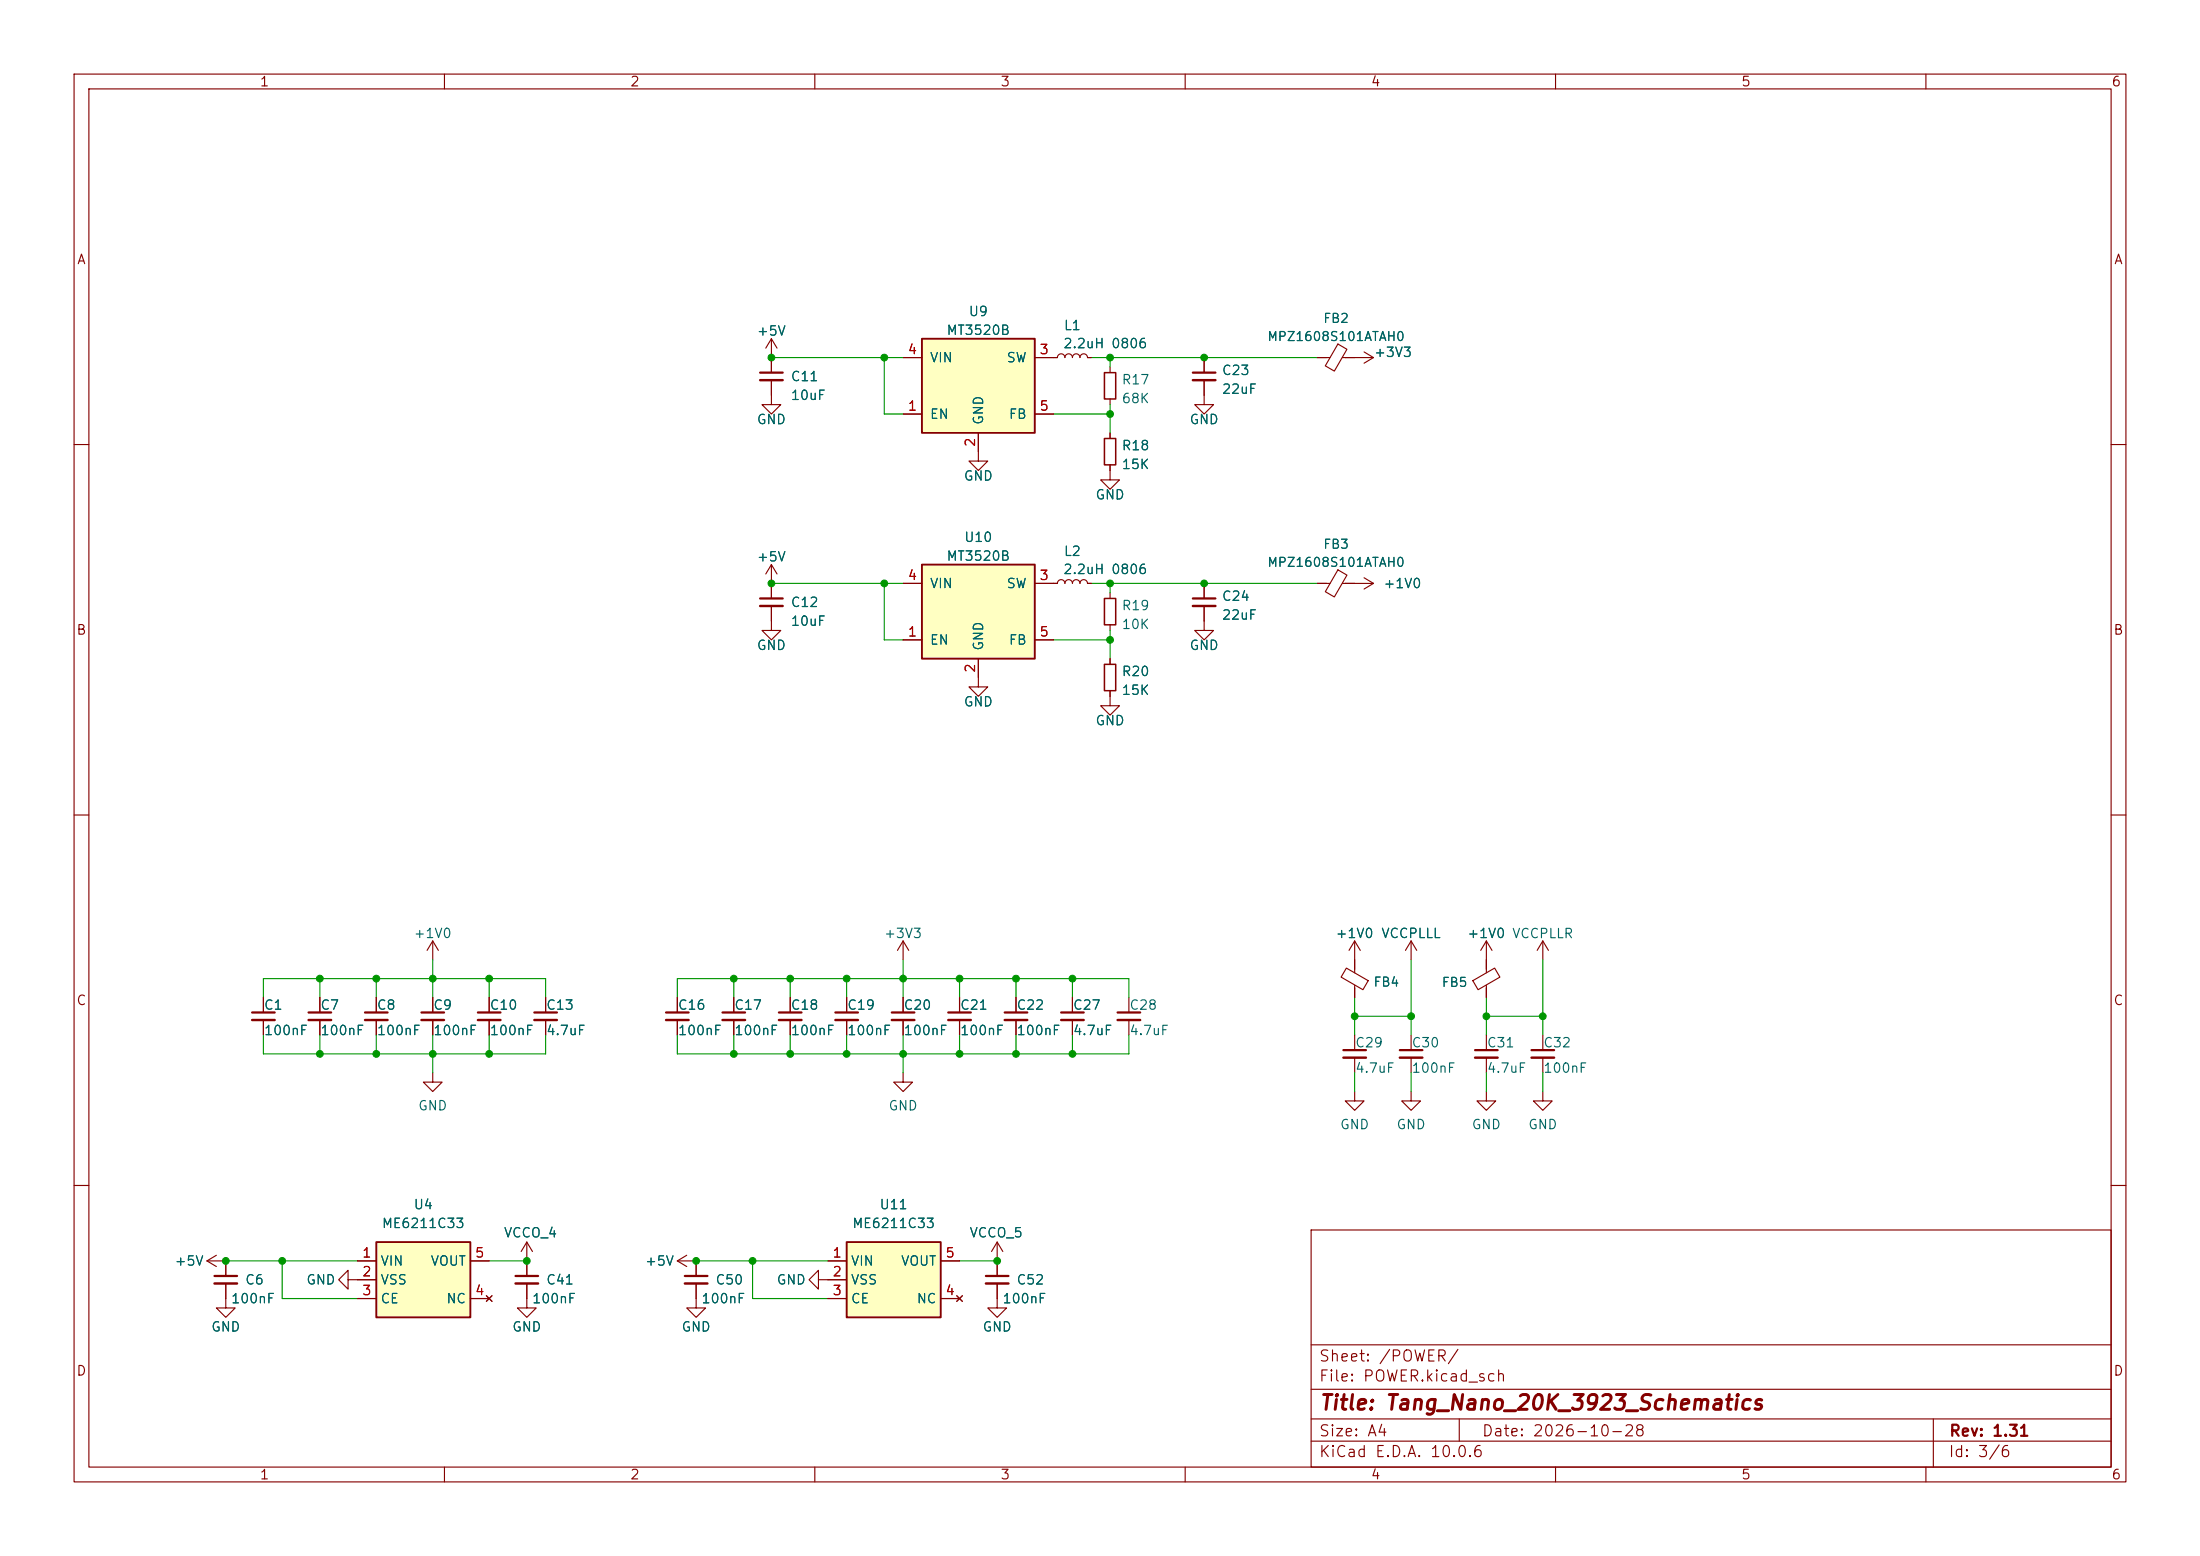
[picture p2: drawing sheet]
<svg xmlns="http://www.w3.org/2000/svg" width="297mm" height="210mm" viewBox="0 0 297 210" stroke-linecap="round" stroke-linejoin="round" font-family="sans-serif">
<g fill="none" stroke="#840000" stroke-width=".15">
<path d="M10 10h277v190h-277zM12 12h273v186h-273zM60 10v2M110 10v2M160 10v2M210 10v2M260 10v2M10 60h2M285 60h2M10 110h2M285 110h2M121.9 127l-.7 1.3"/>
<path d="M121.9 127l.8 1.3M121.9 127v2.5M10 160h2M177 166h108v32h-108zM285 160h2M60 198v2M110 198v2M160 198v2M177 194.5h108M177 191.5h108M177 187.5h108M177 181.5h108"/>
<path d="M197 191.5v3M210 198v2M260 198v2M261 191.5v6.5"/>
</g>
<path d="M114.3 167.6h12.7v10.2h-12.7z" fill="#ffffc2"/>
<path d="M114.3 167.6h12.7v10.2h-12.7z" fill="none" stroke="#840000" stroke-width=".25"/>
<g fill="none" stroke="#840000" stroke-width=".15">
<path d="M162.6 48.3v2M162.6 51.3v2M35.6 134.6v2.1M35.6 137.7v2M43.2 134.6v2.1M43.2 137.7v2M50.8 134.6v2.1M50.8 137.7v2M99.1 134.6v2.1M99.1 137.7v2M106.7 134.6v2.1M106.7 137.7v2"/>
<path d="M114.3 134.6v2.1M114.3 137.7v2M121.9 134.6v2.1M121.9 137.7v2M129.5 134.6v2.1M129.5 137.7v2M137.2 134.6v2.1M137.2 137.7v2M144.8 134.6v2.1M144.8 137.7v2M152.4 134.6v2.1M152.4 137.7v2"/>
<path d="M181.8 130.7l2.9 1.7-.7 1.2-2.9-1.7zM182.9 127v4.3M182.9 133v1.6M182.9 139.7v2M182.9 127l-.8 1.3M182.9 127l.7 1.3M190.5 127l-.8 1.3M190.5 127l.8 1.3M190.5 127v2.5M190.5 139.7v2M198.8 132.4l3-1.7 .7 1.2-3 1.7zM200.7 127v4.3"/>
<path d="M200.7 133v1.6M200.7 139.7v2M200.7 127l-.8 1.3M200.7 127l.7 1.3M208.3 127v2.5M208.3 139.7v2M208.3 127l-.8 1.3M208.3 127l.7 1.3M58.4 144.8v1.3h1.3l-1.3 1.2-1.3-1.2h1.3M121.9 144.8v1.3h1.3l-1.3 1.2-1.3-1.2h1.3M182.9 147.3v1.3h1.2l-1.2 1.3-1.3-1.3h1.3M182.9 142.7v2.1"/>
<path d="M190.5 147.3v1.3h1.3l-1.3 1.3-1.3-1.3h1.3M190.5 142.7v2.1M200.7 147.3v1.3h1.2l-1.2 1.3-1.3-1.3h1.3M200.7 142.7v2.1M208.3 147.3v1.3h1.2l-1.2 1.3-1.3-1.3h1.3M208.3 142.7v2.1M27.9 170.2h2.6v2M27.9 170.2l1.3 .7M29.2 169.4l-1.3 .8M30.5 173.2v3.3h1.2l-1.2 1.3-1.3-1.3h1.3M47 172.7v-1.2l-1.3 1.2 1.3 1.3v-1.3h1.3M71.1 173.2v3.3h1.3l-1.3 1.3-1.3-1.3h1.3"/>
<path d="M71.1 167.6l-.7 1.3M71.1 167.6l.8 1.3M71.1 167.6v4.6M94 173.2v3.3h1.2l-1.2 1.3-1.3-1.3h1.3M94 170.2v2M110.5 172.7v-1.2l-1.3 1.2 1.3 1.3v-1.3h3.8M111.8 170.2h2.5M111.8 175.3h2.5M127 170.2h2.5M127 175.3h2.5M129.2 174.9l.7 .7M129.9 174.9l-.7 .7"/>
<path d="M134.6 173.2v3.3h1.3l-1.3 1.3-1.3-1.3h1.3M134.6 167.6v4.6M134.6 167.6l-.7 1.3M134.6 167.6l.8 1.3"/>
</g>
<g fill="none" stroke="#840000" stroke-width=".3">
<path d="M161 50.3h3.1M34 136.7h3.1M41.7 136.7h3M49.3 136.7h3M97.5 136.7h3.1M105.2 136.7h3M112.8 136.7h3M120.4 136.7h3M128 136.7h3.1M135.6 136.7h3.1M143.3 136.7h3M150.9 136.7h3"/>
<path d="M181.4 141.7h3M189 141.7h3M199.1 141.7h3.1M206.8 141.7h3M29 172.2h3M69.6 172.2h3M92.5 172.2h3M133.1 172.2h3"/>
</g>
<g fill="none" stroke="#840000" stroke-width=".33">
<path d="M161 51.3h3.1M34 137.7h3.1M41.7 137.7h3M49.3 137.7h3M97.5 137.7h3.1M105.2 137.7h3M112.8 137.7h3M120.4 137.7h3M128 137.7h3.1M135.6 137.7h3.1M143.3 137.7h3M150.9 137.7h3"/>
<path d="M181.4 142.7h3M189 142.7h3M199.1 142.7h3.1M206.8 142.7h3M29 173.2h3M69.6 173.2h3M92.5 173.2h3M133.1 173.2h3"/>
</g>
<path d="M124.5 76.2h15.2v12.7h-15.2z" fill="#ffffc2"/>
<path d="M124.5 76.2h15.2v12.7h-15.2z" fill="none" stroke="#840000" stroke-width=".25"/>
<g fill="none" stroke="#840000" stroke-width=".15">
<path d="M149.9 49.5v.8M149.9 53.8v.8M149.9 58.4v.8M162.6 53.3v1.3h1.2l-1.2 1.3-1.3-1.3h1.3M177.8 48.3h1.8M180.6 46.4l1.2 .7-1.7 3-1.2-.7zM181.2 48.3h4.2M184.1 47.5l1.3 .8M185.4 48.3l-1.3 .7M104.1 76.2v4.6M104.1 76.2l-.7 1.3M104.1 76.2l.8 1.3"/>
<path d="M121.9 78.7h2.6M132.1 61v1.2h1.2l-1.2 1.3-1.3-1.3h1.3M139.7 78.7h3a.51 .51 0 0 1 .6-.5 .51 .51 0 0 1 .5 .5 .51 .51 0 0 1 .5-.5 .51 .51 0 0 1 .5 .5 .51 .51 0 0 1 .5-.5 .51 .51 0 0 1 .5 .5 .51 .51 0 0 1 .5-.5 .51 .51 0 0 1 .5 .5h.5M149.9 62.7v2.1h1.2l-1.2 1.2-1.3-1.2h1.3M162.6 78.7v2.1M177.8 78.7h1.8M180.6 76.9l1.2 .7-1.7 3-1.2-.7zM181.2 78.7h4.2M184.1 78l1.3 .7M185.4 78.7l-1.3 .8M104.1 81.8v3.3h1.3l-1.3 1.3-1.2-1.3h1.2M121.9 86.4h2.6"/>
<path d="M132.1 88.9v3.8h1.2l-1.2 1.3-1.3-1.3h1.3M139.7 86.4h2.5M149.9 93.2v2.1h1.2l-1.2 1.2-1.3-1.2h1.3M149.9 80v.8M149.9 84.3v.8M149.9 88.9v.8M162.6 81.8v3.3h1.2l-1.2 1.3-1.3-1.3h1.3M91.4 170.2l1.3 .7M91.4 170.2h2.6M92.7 169.4l-1.3 .8"/>
</g>
<path d="M149.1 59.2h1.5v3.5h-1.5zM149.1 50.3h1.5v3.5h-1.5zM149.1 89.7h1.5v3.5h-1.5zM149.1 80.8h1.5v3.5h-1.5z" fill="none" stroke="#840000" stroke-width=".2"/>
<path d="M102.6 80.8h3.1M161 80.8h3.1" fill="none" stroke="#840000" stroke-width=".3"/>
<path d="M102.6 81.8h3.1M161 81.8h3.1" fill="none" stroke="#840000" stroke-width=".33"/>
<path d="M50.8 167.6h12.7v10.2h-12.7z" fill="#ffffc2"/>
<path d="M50.8 167.6h12.7v10.2h-12.7z" fill="none" stroke="#840000" stroke-width=".25"/>
<path d="M58.4 127l-.7 1.3M58.4 127l.8 1.3M58.4 127v2.5M48.3 170.2h2.5M48.3 172.7h2.5M48.3 175.3h2.5M63.5 170.2h2.5M63.5 175.3h2.5M65.7 174.9l.7 .7M66.4 174.9l-.7 .7" fill="none" stroke="#840000" stroke-width=".15"/>
<path d="M124.5 45.7h15.2v12.7h-15.2z" fill="#ffffc2"/>
<path d="M124.5 45.7h15.2v12.7h-15.2z" fill="none" stroke="#840000" stroke-width=".25"/>
<g fill="none" stroke="#840000" stroke-width=".15">
<path d="M104.1 51.3v3.3h1.3l-1.3 1.3-1.2-1.3h1.2M104.1 45.7v4.6M104.1 45.7l-.7 1.3M104.1 45.7l.8 1.3M121.9 55.9h2.6M121.9 48.3h2.6M132.1 58.4v2.6M139.7 48.3h3a.51 .51 0 0 1 .6-.5 .51 .51 0 0 1 .5 .5 .51 .51 0 0 1 .5-.5 .51 .51 0 0 1 .5 .5 .51 .51 0 0 1 .5-.5 .51 .51 0 0 1 .5 .5 .51 .51 0 0 1 .5-.5 .51 .51 0 0 1 .5 .5h.5M139.7 55.9h2.5M149.9 58.4v.8M162.6 48.3v2M162.6 51.3v2"/>
<path d="M177.8 48.3h1.3M181.6 48.3h1.3M104.1 78.7v2.1M121.9 78.7h2.6M139.7 78.7h3M146.8 78.7h.5M149.9 62.7v.8M162.6 78.7v2.1M177.8 78.7h1.3M181.6 78.7h1.3M104.1 81.8v2M121.9 86.4h2.6"/>
<path d="M132.1 88.9v2.5M139.7 86.4h2.5M149.9 88.9v.8M149.9 93.2v.8M162.6 81.8v2M35.6 134.6v2.1M35.6 137.7v2M43.2 134.6v2.1M43.2 137.7v2M50.8 134.6v2.1M50.8 137.7v2M58.4 134.6v2.1"/>
<path d="M58.4 137.7v2M66 134.6v2.1M66 137.7v2M73.7 134.6v2.1M73.7 137.7v2M91.4 134.6v2.1M91.4 137.7v2M99.1 134.6v2.1M99.1 137.7v2M106.7 134.6v2.1M106.7 137.7v2M114.3 134.6v2.1"/>
<path d="M114.3 137.7v2M121.9 134.6v2.1M121.9 137.7v2M129.5 134.6v2.1M129.5 137.7v2M137.2 134.6v2.1M137.2 137.7v2M144.8 134.6v2.1M144.8 137.7v2M182.9 129.5v1.3M182.9 133.4v1.2M200.7 129.5v1.3"/>
<path d="M200.7 133.4v1.2M30.5 170.2v2M30.5 173.2v2.1M48.3 170.2h2.5M48.3 172.7h2.5M48.3 175.3h2.5M63.5 170.2h2.5M63.5 175.3h2.5M65.7 174.9l.7 .7M66.4 174.9l-.7 .7M71.1 170.2v2M71.1 173.2v2.1"/>
<path d="M94 170.2v2M94 173.2v2.1M111.8 170.2h2.5M111.8 172.7h2.5M111.8 175.3h2.5M127 170.2h2.5M127 175.3h2.5M129.2 174.9l.7 .7M129.9 174.9l-.7 .7M134.6 170.2v2M134.6 173.2v2.1"/>
</g>
<path d="M102.6 50.3h3.1M56.9 136.7h3M64.5 136.7h3.1M72.1 136.7h3.1M89.9 136.7h3.1" fill="none" stroke="#840000" stroke-width=".3"/>
<path d="M102.6 51.3h3.1M56.9 137.7h3M64.5 137.7h3.1M72.1 137.7h3.1M89.9 137.7h3.1" fill="none" stroke="#840000" stroke-width=".33"/>
<g fill="none" stroke="#009600" stroke-width=".15">
<path d="M104.1 48.3h17.8M119.4 48.3v7.6h2.5M142.2 55.9h7.7M147.3 48.3h30.5M149.9 48.3v1.2M149.9 54.6v3.8M104.1 78.7h17.8M119.4 78.7v7.7h2.5M147.3 78.7h30.5M149.9 78.7v1.3M142.2 86.4h7.7M149.9 85.1v3.8"/>
<path d="M35.6 134.6v-2.5h38.1v2.5M35.6 139.7v2.5h38.1v-2.5M43.2 132.1v2.5M43.2 139.7v2.5M50.8 132.1v2.5M50.8 139.7v2.5M58.4 129.5v5.1M58.4 139.7v5.1M66 132.1v2.5M66 139.7v2.5M91.4 134.6v-2.5h61v2.5M91.4 139.7v2.5h61v-2.5"/>
<path d="M99.1 132.1v2.5M99.1 139.7v2.5M106.7 132.1v2.5M106.7 139.7v2.5M114.3 132.1v2.5M114.3 139.7v2.5M121.9 129.5v5.1M121.9 139.7v5.1M129.5 132.1v2.5M129.5 139.7v2.5M137.2 132.1v2.5M137.2 139.7v2.5"/>
<path d="M144.8 132.1v2.5M144.8 139.7v2.5M182.9 134.6v5.1M182.9 137.2h7.6M190.5 129.5v10.2M200.7 137.2h7.6M200.7 134.6v5.1M208.3 129.5v10.2M182.9 144.8v2.5M190.5 144.8v2.5M200.7 144.8v2.5M208.3 144.8v2.5"/>
<path d="M30.5 170.2h17.8M38.1 170.2v5.1h10.2M66 170.2h5.1M94 170.2h17.8M101.6 170.2v5.1h10.2M129.5 170.2h5.1"/>
</g>
<g fill="#009600" stroke="#009600" stroke-width=".14">
<circle cx="149.9" cy="48.3" r=".46"/>
<circle cx="149.9" cy="78.7" r=".46"/>
<circle cx="149.9" cy="86.4" r=".46"/>
<circle cx="149.9" cy="55.9" r=".46"/>
<circle cx="162.6" cy="48.3" r=".46"/>
<circle cx="162.6" cy="78.7" r=".46"/>
<circle cx="101.6" cy="170.2" r=".46"/>
<circle cx="66" cy="132.1" r=".46"/>
<circle cx="58.4" cy="132.1" r=".46"/>
<circle cx="50.8" cy="132.1" r=".46"/>
<circle cx="71.1" cy="170.2" r=".46"/>
<circle cx="58.4" cy="142.2" r=".46"/>
<circle cx="66" cy="142.2" r=".46"/>
<circle cx="106.7" cy="132.1" r=".46"/>
<circle cx="114.3" cy="132.1" r=".46"/>
<circle cx="121.9" cy="132.1" r=".46"/>
<circle cx="137.2" cy="132.1" r=".46"/>
<circle cx="129.5" cy="132.1" r=".46"/>
<circle cx="99.1" cy="142.2" r=".46"/>
<circle cx="99.1" cy="132.1" r=".46"/>
<circle cx="106.7" cy="142.2" r=".46"/>
<circle cx="121.9" cy="142.2" r=".46"/>
<circle cx="129.5" cy="142.2" r=".46"/>
<circle cx="114.3" cy="142.2" r=".46"/>
<circle cx="134.6" cy="170.2" r=".46"/>
<circle cx="94" cy="170.2" r=".46"/>
<circle cx="137.2" cy="142.2" r=".46"/>
<circle cx="144.8" cy="132.1" r=".46"/>
<circle cx="190.5" cy="137.2" r=".46"/>
<circle cx="200.7" cy="137.2" r=".46"/>
<circle cx="208.3" cy="137.2" r=".46"/>
<circle cx="182.9" cy="137.2" r=".46"/>
<circle cx="144.8" cy="142.2" r=".46"/>
<circle cx="43.2" cy="142.2" r=".46"/>
<circle cx="38.1" cy="170.2" r=".46"/>
<circle cx="50.8" cy="142.2" r=".46"/>
<circle cx="43.2" cy="132.1" r=".46"/>
<circle cx="30.5" cy="170.2" r=".46"/>
<circle cx="119.4" cy="48.3" r=".46"/>
<circle cx="104.1" cy="48.3" r=".46"/>
<circle cx="119.4" cy="78.7" r=".46"/>
<circle cx="104.1" cy="78.7" r=".46"/>
</g>
<text font-size="2" fill="#840000" x="178" y="190.8">Title: Tang_Nano_20K_3923_Schematics</text>
<g font-size="1.5" fill="#840000">
<text x="178" y="184.1">Sheet: /POWER/</text>
<text x="178" y="186.8">File: POWER.kicad_sch</text>
<text x="178" y="197">KiCad E.D.A. 10.0.6</text>
<text x="178" y="194.2">Size: A4</text>
<text x="200" y="194.2">Date: 2026-10-28</text>
<text x="263" y="197">Id: 3/6</text>
<text x="263" y="194.2">Rev: 1.31</text>
</g>
<g font-size="1.3" fill="#840000">
<text x="35" y="12">1</text>
<text x="85" y="12">2</text>
<text x="135" y="12">3</text>
<text x="185" y="12">4</text>
<text x="235" y="12">5</text>
<text x="285" y="12">6</text>
<text x="10.3" y="36">A</text>
<text x="285.3" y="36">A</text>
<text x="10.2" y="86">B</text>
<text x="285.2" y="86">B</text>
<text x="10.2" y="136">C</text>
<text x="285.2" y="136">C</text>
<text x="10.2" y="186">D</text>
<text x="285.2" y="186">D</text>
<text x="35" y="200">1</text>
<text x="85" y="200">2</text>
<text x="135" y="200">3</text>
<text x="185" y="200">4</text>
<text x="235" y="200">5</text>
<text x="285" y="200">6</text>
</g>
<g font-size="1.3" fill="#006464">
<text x="102.1" y="45.6">+5V</text>
<text x="127.7" y="45.5">MT3520B</text>
<text x="130.7" y="43">U9</text>
<text x="143.4" y="47.3">2.2uH 0806</text>
<text x="143.5" y="44.9">L1</text>
<text x="106.7" y="51.8">C11</text>
<text x="125.4" y="49.2">VIN</text>
<text x="135.8" y="49.2">SW</text>
<text x="151.3" y="52.2">R17</text>
<text x="164.9" y="50.9">C23</text>
<text x="164.9" y="53.5">22uF</text>
<text x="185.4" y="48.5">+3V3</text>
<text x="102.1" y="57.6">GND</text>
<text x="106.7" y="54.3">10uF</text>
<text x="125.4" y="56.8">EN</text>
<text x="133" y="57.4" transform="rotate(-90 133 57.4)">GND</text>
<text x="136.1" y="56.8">FB</text>
<text x="151.3" y="54.7">68K</text>
<text x="160.5" y="57.6">GND</text>
<text x="130" y="65.2">GND</text>
<text x="151.3" y="61.1">R18</text>
<text x="151.3" y="63.6">15K</text>
<text x="147.8" y="67.7">GND</text>
<text x="102.1" y="76.1">+5V</text>
<text x="127.7" y="76">MT3520B</text>
<text x="130.1" y="73.5">U10</text>
<text x="143.4" y="77.8">2.2uH 0806</text>
<text x="143.5" y="75.4">L2</text>
<text x="106.7" y="82.2">C12</text>
<text x="125.4" y="79.7">VIN</text>
<text x="135.8" y="79.7">SW</text>
<text x="151.3" y="82.7">R19</text>
<text x="164.9" y="81.4">C24</text>
<text x="164.9" y="84">22uF</text>
<text x="186.7" y="79.7">+1V0</text>
<text x="102.1" y="88">GND</text>
<text x="106.7" y="84.8">10uF</text>
<text x="125.4" y="87.3">EN</text>
<text x="133" y="87.9" transform="rotate(-90 133 87.9)">GND</text>
<text x="136.1" y="87.3">FB</text>
<text x="151.3" y="85.2">10K</text>
<text x="160.5" y="88">GND</text>
<text x="130" y="95.7">GND</text>
<text x="151.3" y="91.6">R20</text>
<text x="151.3" y="94.1">15K</text>
<text x="147.8" y="98.2">GND</text>
<text x="55.8" y="126.9">+1V0</text>
<text x="119.3" y="126.9">+3V3</text>
<text x="180.2" y="126.9">+1V0 VCCPLLL</text>
<text x="198" y="126.9">+1V0 VCCPLLR</text>
<text x="198" y="126.9">+1V0</text>
<text x="35.5" y="136.6">C1</text>
<text x="43.2" y="136.6">C7</text>
<text x="50.8" y="136.6">C8</text>
<text x="58.4" y="136.6">C9</text>
<text x="66" y="136.6">C10</text>
<text x="73.6" y="136.6">C13</text>
<text x="91.4" y="136.6">C16</text>
<text x="99" y="136.6">C17</text>
<text x="106.7" y="136.6">C18</text>
<text x="114.3" y="136.6">C19</text>
<text x="121.9" y="136.6">C20</text>
<text x="129.5" y="136.6">C21</text>
<text x="137.1" y="136.6">C22</text>
<text x="144.8" y="136.6">C27</text>
<text x="152.4" y="136.6">C28</text>
<text x="35.5" y="140">100nF</text>
<text x="43.2" y="140">100nF</text>
<text x="50.8" y="140">100nF</text>
<text x="58.4" y="140">100nF</text>
<text x="66" y="140">100nF</text>
<text x="73.6" y="140">4.7uF</text>
<text x="91.4" y="140">100nF</text>
<text x="99" y="140">100nF</text>
<text x="106.7" y="140">100nF</text>
<text x="114.3" y="140">100nF</text>
<text x="121.9" y="140">100nF</text>
<text x="129.5" y="140">100nF</text>
<text x="137.1" y="140">100nF</text>
<text x="144.8" y="140">4.7uF</text>
<text x="152.4" y="140">4.7uF</text>
<text x="182.9" y="141.7">C29</text>
<text x="190.5" y="141.7">C30</text>
<text x="200.6" y="141.7">C31</text>
<text x="208.3" y="141.7">C32</text>
<text x="182.9" y="145.1">4.7uF</text>
<text x="190.5" y="145.1">100nF</text>
<text x="200.6" y="145.1">4.7uF</text>
<text x="208.3" y="145.1">100nF</text>
<text x="56.4" y="150.2">GND</text>
<text x="119.9" y="150.2">GND</text>
<text x="180.8" y="152.7">GND</text>
<text x="188.4" y="152.7">GND</text>
<text x="198.6" y="152.7">GND</text>
<text x="206.2" y="152.7">GND</text>
<text x="51.5" y="166.1">ME6211C33</text>
<text x="55.8" y="163.5">U4</text>
<text x="67.9" y="167.3">VCCO_4</text>
<text x="115" y="166.1">ME6211C33</text>
<text x="118.6" y="163.5">U11</text>
<text x="130.8" y="167.3">VCCO_5</text>
<text x="23.5" y="171.1">+5V</text>
<text x="33" y="173.7">C6</text>
<text x="41.3" y="173.7">GND</text>
<text x="51.3" y="171.1">VIN</text>
<text x="51.3" y="173.7">VSS</text>
<text x="58" y="171.1">VOUT</text>
<text x="73.6" y="173.7">C41</text>
<text x="87" y="171.1">+5V</text>
<text x="96.5" y="173.7">C50</text>
<text x="104.8" y="173.7">GND</text>
<text x="114.8" y="171.1">VIN</text>
<text x="114.8" y="173.7">VSS</text>
<text x="121.5" y="171.1">VOUT</text>
<text x="137.1" y="173.7">C52</text>
<text x="31.1" y="176.2">100nF</text>
<text x="51.3" y="176.2">CE</text>
<text x="60.2" y="176.2">NC</text>
<text x="71.7" y="176.2">100nF</text>
<text x="94.6" y="176.2">100nF</text>
<text x="114.8" y="176.2">CE</text>
<text x="123.7" y="176.2">NC</text>
<text x="135.2" y="176.2">100nF</text>
<text x="28.4" y="180">GND</text>
<text x="69.1" y="180">GND</text>
<text x="91.9" y="180">GND</text>
<text x="132.6" y="180">GND</text>
</g>
<g font-size="1.3" fill="#a90000">
<text x="122.5" y="48.1">4</text>
<text x="140.2" y="48.1">3</text>
<text x="122.5" y="55.7">1</text>
<text x="140.2" y="55.7">5</text>
<text x="131.9" y="60.4" transform="rotate(-90 131.9 60.4)">2</text>
<text x="122.5" y="78.6">4</text>
<text x="140.2" y="78.6">3</text>
<text x="122.5" y="86.2">1</text>
<text x="140.2" y="86.2">5</text>
<text x="131.9" y="90.9" transform="rotate(-90 131.9 90.9)">2</text>
<text x="48.8" y="170">1</text>
<text x="48.8" y="172.6">2</text>
<text x="64" y="170">5</text>
<text x="112.3" y="170">1</text>
<text x="112.3" y="172.6">2</text>
<text x="127.5" y="170">5</text>
<text x="48.8" y="175.1">3</text>
<text x="64" y="175.1">4</text>
<text x="112.3" y="175.1">3</text>
<text x="127.5" y="175.1">4</text>
</g>
<g font-size="1.2" fill="#006464">
<text x="171" y="46.3">MPZ1608S101ATAH0</text>
<text x="178.5" y="43.9">FB2</text>
<text x="171" y="76.8">MPZ1608S101ATAH0</text>
<text x="178.5" y="74.4">FB3</text>
<text x="185.3" y="133.5">FB4</text>
<text x="194.5" y="133.5">FB5</text>
</g>
</svg>
